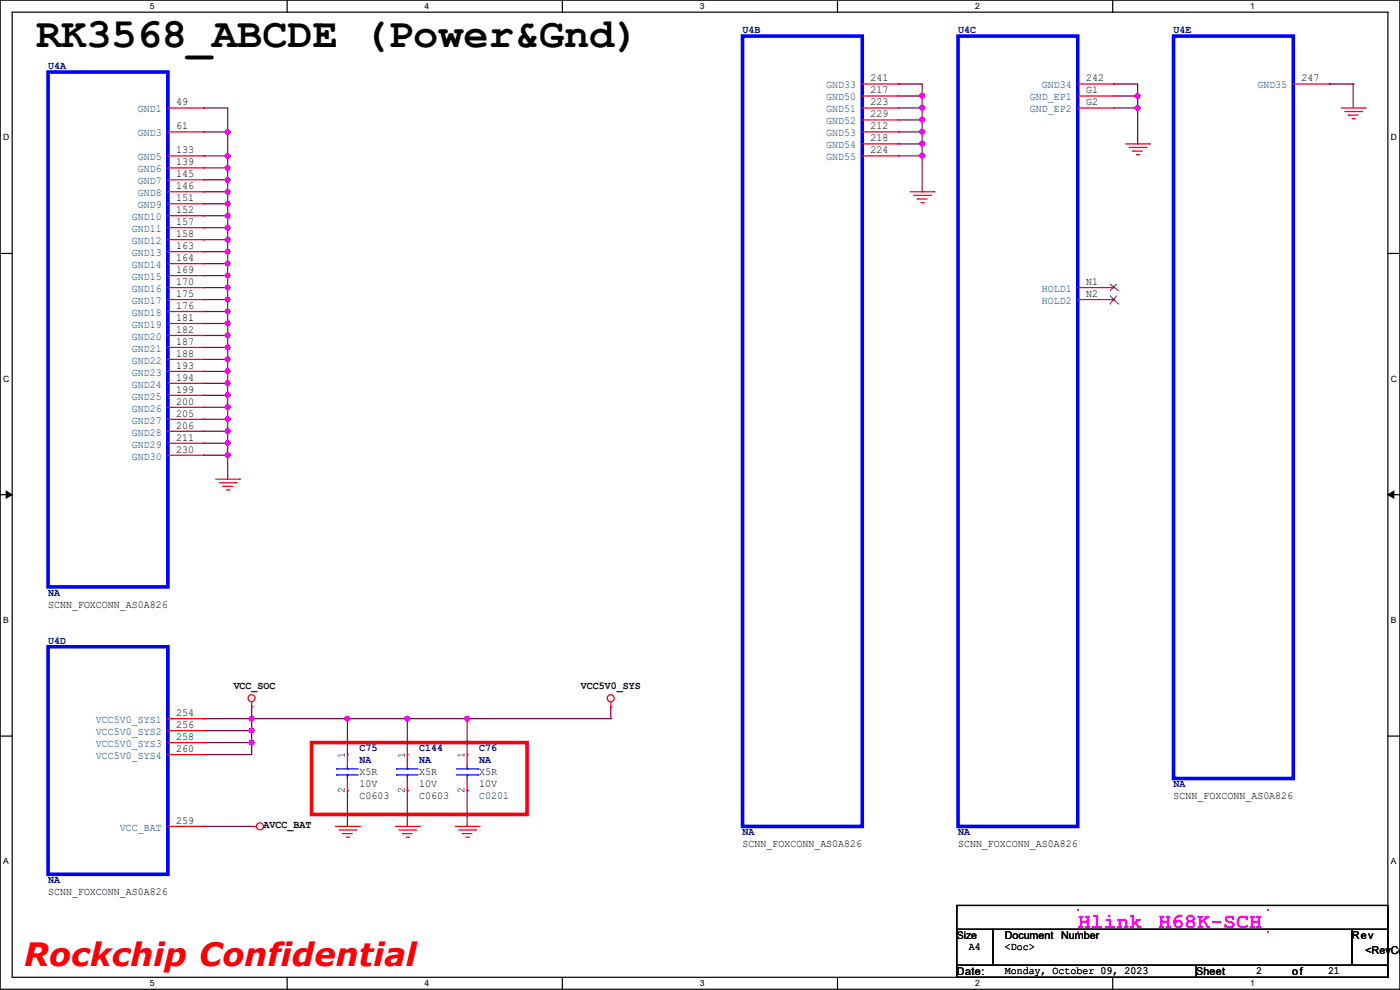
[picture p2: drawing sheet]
<svg xmlns="http://www.w3.org/2000/svg" width="297mm" height="210mm" viewBox="0 0 297 210" stroke-linecap="round" stroke-linejoin="round" font-family="sans-serif">
<path d="M0 0h297v209.8h-297zM2.6 2.6h291.8v204.7h-291.8z" fill="none" stroke="#000" stroke-width=".25"/>
<g fill="#fff">
<path d="M31.7 .3h1v2h-1z"/>
<path d="M31.7 207.6h1v2h-1z"/>
</g>
<path d="M60.9 0v2.6M60.9 207.3v2.5" fill="none" stroke="#000" stroke-width=".25"/>
<g fill="#fff">
<path d="M90.1 .3h1v2h-1z"/>
<path d="M90.1 207.6h1v2h-1z"/>
</g>
<path d="M119.3 0v2.6M119.3 207.3v2.5" fill="none" stroke="#000" stroke-width=".25"/>
<g fill="#fff">
<path d="M148.5 .3h.9v2h-.9z"/>
<path d="M148.5 207.6h.9v2h-.9z"/>
</g>
<path d="M177.7 0v2.6M177.7 207.3v2.5" fill="none" stroke="#000" stroke-width=".25"/>
<g fill="#fff">
<path d="M206.8 .3h1v2h-1z"/>
<path d="M206.8 207.6h1v2h-1z"/>
</g>
<path d="M236.1 0v2.6M236.1 207.3v2.5" fill="none" stroke="#000" stroke-width=".25"/>
<g fill="#fff">
<path d="M265.2 .3h1v2h-1z"/>
<path d="M265.2 207.6h1v2h-1z"/>
<path d="M.7 28.2h1.2v1.9h-1.2z"/>
<path d="M295.1 28.2h1.2v1.9h-1.2z"/>
<path d="M.7 79.3h1.2v2h-1.2z"/>
<path d="M295.1 79.3h1.2v2h-1.2z"/>
</g>
<path d="M0 53.8h2.6M294.4 53.8h2.6" fill="none" stroke="#000" stroke-width=".25"/>
<g fill="#fff">
<path d="M.7 130.5h1.2v2h-1.2z"/>
<path d="M295.1 130.5h1.1v2h-1.1z"/>
</g>
<path d="M0 104.9h2.6M294.4 104.9h2.6" fill="none" stroke="#000" stroke-width=".25"/>
<path d="M1.3 104.2l1.3 .7-1.3 .8zM294.4 104.9l1.3-.7v1.5z" fill="#000" stroke="#000" stroke-width=".21"/>
<g fill="#fff">
<path d="M.7 181.7h1.2v2h-1.2z"/>
<path d="M295.1 181.7h1.1v2h-1.1z"/>
</g>
<path d="M0 156.1h2.6M294.4 156.1h2.6" fill="none" stroke="#000" stroke-width=".25"/>
<path d="M66.1 157.5h45.7v15.3h-45.7z" fill="none" stroke="#f00" stroke-width=".76"/>
<g fill="#f0f">
<path d="M228.5 192.9h.3v.4h-.3z"/>
<path d="M268.9 192.9h.3v.4h-.3z"/>
<path d="M268.9 197.5h.3v.3h-.3z"/>
<path d="M228.5 197.5h.3v.3h-.3z"/>
</g>
<g fill="none" stroke="#800040" stroke-width=".25">
<path d="M190.5 17.8h.1M190.5 17.8h5.1v22.9M236.3 17.8h.1M236.3 17.8h5v12.7M282 17.8h.1M282 17.8h5.1M287.1 17.8h.1M287.1 17.8v5.1M43.2 22.9h.1M43.2 28h.1M43.2 33.1h.1M43.2 35.6h.1"/>
<path d="M43.2 38.1h.1M43.2 22.9h5.1v78.7M43.2 28h5.1M43.2 33.1h5.1M43.2 35.6h5.1M43.2 38.1h5.1M48.3 28h.1M48.3 33.1h.1M48.3 35.6h.1M48.3 38.1h.1M190.5 22.9h5.1M190.5 28h5.1"/>
<path d="M190.5 33.1h5.1M190.5 20.4h5.1M190.5 25.4h5.1M190.5 30.5h5.1M195.6 20.4h.1M195.6 22.9h.1M195.6 25.4h.1M195.6 28h.1M195.6 30.5h.1M195.6 33.1h.1M236.3 22.9h5M236.3 20.4h5"/>
<path d="M241.3 20.4h.1M241.3 22.9h.1M241.3 30.5h.1M43.2 40.7h.1M43.2 43.2h.1M43.2 45.8h.1M43.2 48.3h.1M43.2 50.8h.1M43.2 53.4h.1M43.2 55.9h.1M43.2 58.5h.1M43.2 40.7h5.1"/>
<path d="M43.2 43.2h5.1M43.2 45.8h5.1M43.2 48.3h5.1M43.2 50.8h5.1M43.2 53.4h5.1M43.2 55.9h5.1M43.2 58.5h5.1M48.3 40.7h.1M48.3 43.2h.1M48.3 45.8h.1M48.3 48.3h.1M48.3 50.8h.1"/>
<path d="M48.3 53.4h.1M48.3 55.9h.1M48.3 58.5h.1M195.6 40.7h.1M43.2 61h.1M43.2 63.5h.1M43.2 66.1h.1M43.2 68.6h.1M43.2 71.2h.1M43.2 73.7h.1M43.2 76.2h.1M43.2 78.8h.1"/>
<path d="M43.2 61h5.1M43.2 63.5h5.1M43.2 66.1h5.1M43.2 68.6h5.1M43.2 71.2h5.1M43.2 73.7h5.1M43.2 76.2h5.1M43.2 78.8h5.1M48.3 61h.1M48.3 63.5h.1M48.3 66.1h.1M48.3 68.6h.1"/>
<path d="M48.3 71.2h.1M48.3 73.7h.1M48.3 76.2h.1M48.3 78.8h.1M43.2 81.3h.1M43.2 83.9h.1M43.2 86.4h.1M43.2 88.9h.1M43.2 91.5h.1M43.2 94h.1M43.2 96.6h.1M43.2 81.3h5.1"/>
<path d="M43.2 83.9h5.1M43.2 86.4h5.1M43.2 88.9h5.1M43.2 91.5h5.1M43.2 94h5.1M43.2 96.6h5.1M48.3 81.3h.1M48.3 83.9h.1M48.3 86.4h.1M48.3 88.9h.1M48.3 91.5h.1M48.3 94h.1"/>
<path d="M48.3 96.6h.1M43.2 152.4h.1M43.2 155h.1M43.2 157.5h.1M43.2 152.4h86.4M43.2 155h10.2M43.2 157.5h10.2M53.4 149.9h.1M53.4 152.4h.1M53.4 155h.1M53.4 157.5h.1M53.4 149.9v10.2h-10.2"/>
<path d="M73.7 152.4h.1M73.7 152.4v7.7M86.4 152.4h.1M86.4 152.4v7.7M99.1 152.4h.1M99.1 152.4v7.7M129.6 152.4h.1M129.6 149.9h.1M129.6 149.9v2.5M43.2 160.1h.1M43.2 175.3h.1M43.2 175.3h10.2"/>
<path d="M73.7 167.7h.1M73.7 167.7v7.6M86.4 167.7h.1M86.4 167.7v7.6M99.1 167.7h.1M99.1 167.7v7.6"/>
</g>
<g fill="#f0f" stroke="#f0f" stroke-width=".25">
<circle cx="48.3" cy="28" r=".49"/>
<circle cx="48.3" cy="33" r=".49"/>
<circle cx="48.3" cy="35.6" r=".49"/>
<circle cx="48.3" cy="40.7" r=".49"/>
<circle cx="48.3" cy="38.1" r=".49"/>
<circle cx="48.3" cy="43.2" r=".49"/>
<circle cx="48.3" cy="48.3" r=".49"/>
<circle cx="48.3" cy="45.7" r=".49"/>
<circle cx="48.3" cy="50.8" r=".49"/>
<circle cx="48.3" cy="55.9" r=".49"/>
<circle cx="48.3" cy="53.4" r=".49"/>
<circle cx="48.3" cy="61" r=".49"/>
<circle cx="48.3" cy="58.4" r=".49"/>
<circle cx="48.3" cy="63.5" r=".49"/>
<circle cx="48.3" cy="66.1" r=".49"/>
<circle cx="48.3" cy="71.1" r=".49"/>
<circle cx="48.3" cy="68.6" r=".49"/>
<circle cx="48.3" cy="76.2" r=".49"/>
<circle cx="48.3" cy="73.7" r=".49"/>
<circle cx="48.3" cy="81.3" r=".49"/>
<circle cx="48.3" cy="78.8" r=".49"/>
<circle cx="48.3" cy="83.8" r=".49"/>
<circle cx="48.3" cy="86.4" r=".49"/>
<circle cx="48.3" cy="88.9" r=".49"/>
<circle cx="48.3" cy="91.5" r=".49"/>
<circle cx="48.3" cy="94" r=".49"/>
<circle cx="48.3" cy="96.5" r=".49"/>
<circle cx="99.1" cy="152.4" r=".49"/>
<circle cx="86.4" cy="152.4" r=".49"/>
<circle cx="73.7" cy="152.4" r=".49"/>
<circle cx="53.4" cy="152.4" r=".49"/>
<circle cx="53.4" cy="155" r=".49"/>
<circle cx="53.4" cy="157.5" r=".49"/>
<circle cx="195.6" cy="20.3" r=".49"/>
<circle cx="241.3" cy="20.3" r=".49"/>
<circle cx="241.3" cy="22.9" r=".49"/>
<circle cx="195.6" cy="22.9" r=".49"/>
<circle cx="195.6" cy="25.4" r=".49"/>
<circle cx="195.6" cy="28" r=".49"/>
<circle cx="195.6" cy="30.5" r=".49"/>
<circle cx="195.6" cy="33" r=".49"/>
</g>
<g fill="none" stroke="#f00" stroke-width=".25">
<path d="M182.9 17.8h7.6M190.5 17.8h.1M228.6 17.8h7.7M236.3 17.8h.1M274.4 17.8h7.6M282 17.8h.1M35.6 22.9h7.6M35.6 28h7.6M35.6 33.1h7.6M35.6 35.6h7.6M35.6 38.1h7.6M43.2 22.9h.1"/>
<path d="M43.2 28h.1M43.2 33.1h.1M43.2 35.6h.1M43.2 38.1h.1M182.9 30.5h7.6M182.9 22.9h7.6M182.9 20.4h7.6M182.9 25.4h7.6M182.9 28h7.6M182.9 33.1h7.6M190.5 20.4h.1M190.5 22.9h.1"/>
<path d="M190.5 25.4h.1M190.5 28h.1M190.5 30.5h.1M190.5 33.1h.1M228.6 22.9h7.7M228.6 20.4h7.7M236.3 20.4h.1M236.3 22.9h.1M238.8 30.5h5.1M239.6 31.3h3.5M240.3 32h.1M240.3 32h2.1"/>
<path d="M241.1 32.8h.5M241.6 32.8h.1M243.1 31.3h.1M243.9 30.5h.1M284.5 22.9h5.1M285.3 23.7h3.5M286 24.4h.1M286 24.4h2.1M286.8 25.2h.5M287.3 25.2h.1M288.8 23.7h.1M289.6 22.9h.1"/>
<path d="M35.6 40.7h7.6M35.6 43.2h7.6M35.6 45.8h7.6M35.6 48.3h7.6M35.6 50.8h7.6M35.6 53.4h7.6M35.6 55.9h7.6M35.6 58.5h7.6M43.2 40.7h.1M43.2 43.2h.1M43.2 45.8h.1M43.2 48.3h.1"/>
<path d="M43.2 50.8h.1M43.2 53.4h.1M43.2 55.9h.1M43.2 58.5h.1M193.1 40.7h5.1M193.8 41.4h3.6M194.6 42.2h.1M194.6 42.2h2M195.4 43h.5M195.9 43h.1M197.4 41.4h.1M198.2 40.7h.1"/>
<path d="M35.6 61h7.6M35.6 63.5h7.6M35.6 66.1h7.6M35.6 68.6h7.6M35.6 71.2h7.6M35.6 73.7h7.6M35.6 76.2h7.6M35.6 78.8h7.6M43.2 61h.1M43.2 63.5h.1M43.2 66.1h.1M43.2 68.6h.1"/>
<path d="M43.2 71.2h.1M43.2 73.7h.1M43.2 76.2h.1M43.2 78.8h.1M228.6 61h7.7M228.6 63.5h7.7M236.3 61h.1M236.3 63.5h.1M35.6 81.3h7.6M35.6 83.9h7.6M35.6 86.4h7.6M35.6 88.9h7.6"/>
<path d="M35.6 91.5h7.6M35.6 94h7.6M35.6 96.6h7.6M43.2 81.3h.1M43.2 83.9h.1M43.2 86.4h.1M43.2 88.9h.1M43.2 91.5h.1M43.2 94h.1M43.2 96.6h.1M45.8 101.6h5M46.5 102.4h3.6"/>
<path d="M47.3 103.2h.1M47.3 103.2h2M48 103.9h.6M48.6 103.9h.1M50.1 102.4h.1M50.8 101.6h.1M35.6 152.4h7.6M35.6 155h7.6M35.6 157.5h7.6M43.2 152.4h.1M43.2 155h.1M43.2 157.5h.1"/>
<path d="M53.4 149.9h.1M53.4 148.9v1M129.6 149.9h.1M129.6 148.9v1M35.6 175.3h7.6M35.6 160.1h7.6M43.2 160.1h.1M43.2 175.3h.1M53.4 175.3h.1M53.4 175.3h1M71.2 175.3h5M71.9 176.1h3.6"/>
<path d="M72.7 176.8h.1M72.7 176.8h2M73.4 177.6h.6M73.7 160.1h.1M73.7 167.7h.1M73.7 160.1v2.5M73.7 165.1v2.6M74 177.6h.1M75.5 176.1h.1M76.2 175.3h.1M83.9 175.3h5M84.6 176.1h3.6"/>
<path d="M85.4 176.8h.1M85.4 176.8h2M86.1 177.6h.6M86.4 160.1h.1M86.4 167.7h.1M86.4 160.1v2.5M86.4 165.1v2.6M86.7 177.6h.1M88.2 176.1h.1M88.9 175.3h.1M96.6 175.3h5M97.3 176.1h3.6"/>
<path d="M98.1 176.8h.1M98.1 176.8h2M98.8 177.6h.6M99.1 160.1h.1M99.1 167.7h.1M99.1 160.1v2.5M99.1 165.1v2.6M99.4 177.6h.1M100.9 176.1h.1M101.6 175.3h.1"/>
<circle cx="53.4" cy="148.1" r=".74"/>
<circle cx="129.6" cy="148.1" r=".74"/>
<circle cx="55.1" cy="175.3" r=".74"/>
</g>
<path d="M203 192.1h91.4v5h-91.4zM203 197.1h7.6v7.7h-7.6zM210.6 197.1h76.2v7.7h-76.2zM286.8 197.1h7.6v7.7h-7.6zM203 204.8h50.8v2.5h-50.8zM253.8 204.8h40.6v2.5h-40.6z" fill="none" stroke="#000" stroke-width=".25"/>
<g fill="none" stroke="#00f" stroke-width=".25">
<path d="M71.4 164.4h.1M71.4 163.1h.1M71.4 164.4h4.6M71.4 163.1h4.6M73.7 163.1h.1M73.7 164.4h.1M73.7 162.6v.5M73.7 164.4v.7M84.1 164.4h.1M84.1 163.1h.1M84.1 164.4h4.6M84.1 163.1h4.6"/>
<path d="M86.4 163.1h.1M86.4 164.4h.1M86.4 162.6v.5M86.4 164.4v.7M96.8 164.4h4.6M96.8 163.1h4.6M99.1 163.1h.1M99.1 164.4h.1M99.1 162.6v.5M99.1 164.4v.7M101.4 164.4h.1M101.4 163.1h.1"/>
</g>
<path d="M10.2 15.3h25.4v109.2h-25.4zM157.5 7.7h25.4v167.6h-25.4zM203.2 7.7h25.4v167.6h-25.4zM249 7.7h25.4v157.4h-25.4zM10.2 137.2h25.4v48.3h-25.4z" fill="none" stroke="#00f" stroke-width=".76"/>
<path d="M235.5 61.7h.1M235.5 64.5h.1M235.5 60.2l1.7 1.5M235.5 62.7l1.7 1.8M236.9 60.2l-1.4 1.5M236.9 62.7l-1.4 1.8M237.2 61.7h.1M237.2 64.5h.1" fill="none" stroke="#804000" stroke-width=".21"/>
<text font-size="8.9" x="7.7" y="10">RK3568_ABCDE (Power&amp;Gnd)</text>
<text font-size="6.8" fill="#f00" x="5.1" y="205">Rockchip Confidential</text>
<g font-size="4.6" fill="#f0f">
<text x="228.6" y="196.9">Hlink</text>
<text x="245.7" y="196.9">H68K-SCH</text>
</g>
<g font-size="2.3" fill="#000080">
<text x="157.5" y="7">U4B</text>
<text x="203.2" y="7">U4C</text>
<text x="249" y="7">U4E</text>
<text x="10.2" y="14.6">U4A</text>
<text x="10.2" y="126.4">NA</text>
<text x="10.2" y="136.5">U4D</text>
<text x="76.2" y="159.4">C75</text>
<text x="76.2" y="161.9">NA</text>
<text x="88.9" y="159.4">C144</text>
<text x="88.9" y="161.9">NA</text>
<text x="101.6" y="159.4">C76</text>
<text x="101.6" y="161.9">NA</text>
<text x="249" y="167">NA</text>
<text x="101.6" y="169.5">C0201</text>
<text x="157.5" y="177.2">NA</text>
<text x="203.2" y="177.2">NA</text>
<text x="10.2" y="187.3">NA</text>
</g>
<g font-size="2.3">
<text x="184.7" y="17.3">241</text>
<text x="230.4" y="17.3">242</text>
<text x="276.1" y="17.3">247</text>
<text x="37.4" y="22.4">49</text>
<text x="184.7" y="19.8">217</text>
<text x="184.7" y="22.4">223</text>
<text x="230.4" y="19.8">G1</text>
<text x="230.4" y="22.4">G2</text>
<text x="37.4" y="27.4">61</text>
<text x="184.7" y="24.9">229</text>
<text x="184.7" y="27.4">212</text>
<text x="184.7" y="30">218</text>
<text x="37.4" y="32.5">133</text>
<text x="37.4" y="35.1">139</text>
<text x="184.7" y="32.5">224</text>
<text x="37.4" y="37.6">145</text>
<text x="37.4" y="40.1">146</text>
<text x="37.4" y="42.7">151</text>
<text x="37.4" y="45.2">152</text>
<text x="37.4" y="47.8">157</text>
<text x="37.4" y="50.3">158</text>
<text x="37.4" y="52.8">163</text>
<text x="37.4" y="55.4">164</text>
<text x="37.4" y="57.9">169</text>
<text x="37.4" y="60.5">170</text>
<text x="37.4" y="63">175</text>
<text x="37.4" y="65.5">176</text>
<text x="230.4" y="60.5">N1</text>
<text x="230.4" y="63">N2</text>
<text x="37.4" y="68.1">181</text>
<text x="37.4" y="70.6">182</text>
<text x="37.4" y="73.2">187</text>
<text x="37.4" y="75.7">188</text>
<text x="37.4" y="78.2">193</text>
<text x="37.4" y="80.8">194</text>
<text x="37.4" y="83.3">199</text>
<text x="37.4" y="85.9">200</text>
<text x="37.4" y="88.4">205</text>
<text x="37.4" y="90.9">206</text>
<text x="37.4" y="93.5">211</text>
<text x="37.4" y="96">230</text>
<text x="10.2" y="128.9">SCNN_FOXCONN_AS0A826</text>
<text x="49.6" y="146.2">VCC_SOC</text>
<text x="123.2" y="146.2">VCC5V0_SYS</text>
<text x="37.4" y="151.9">254</text>
<text x="37.4" y="154.4">256</text>
<text x="37.4" y="157">258</text>
<text x="37.4" y="159.5">260</text>
<text x="73.2" y="160.8" transform="rotate(-90 73.2 160.8)">1</text>
<text x="85.9" y="160.8" transform="rotate(-90 85.9 160.8)">1</text>
<text x="98.6" y="160.8" transform="rotate(-90 98.6 160.8)">1</text>
<text x="76.2" y="164.5">X5R</text>
<text x="76.2" y="167">10V</text>
<text x="88.9" y="164.5">X5R</text>
<text x="88.9" y="167">10V</text>
<text x="101.6" y="164.5">X5R</text>
<text x="101.6" y="167">10V</text>
<text x="73.2" y="168.2" transform="rotate(-90 73.2 168.2)">2</text>
<text x="76.2" y="169.5">C0603</text>
<text x="85.9" y="168.2" transform="rotate(-90 85.9 168.2)">2</text>
<text x="88.9" y="169.5">C0603</text>
<text x="98.6" y="168.2" transform="rotate(-90 98.6 168.2)">2</text>
<text x="249" y="169.5">SCNN_FOXCONN_AS0A826</text>
<text x="37.4" y="174.8">259</text>
<text x="55.9" y="175.6">AVCC_BAT</text>
<text x="157.5" y="179.7">SCNN_FOXCONN_AS0A826</text>
<text x="203.2" y="179.7">SCNN_FOXCONN_AS0A826</text>
<text x="10.2" y="189.9">SCNN_FOXCONN_AS0A826</text>
<text x="205.5" y="201.5">A4</text>
<text x="213.1" y="199.2">Document</text>
<text x="213.1" y="201.5">&lt;Doc&gt;</text>
<text x="225.1" y="199.2">Number</text>
<text x="286.8" y="199.2">Rev</text>
<text x="289.6" y="202.3">&lt;RevCod</text>
<text x="203" y="206.8">Date:</text>
<text x="213.1" y="206.6">Monday, October 09, 2023</text>
<text x="253.8" y="206.8">Sheet</text>
<text x="266.5" y="206.6">2</text>
<text x="274.1" y="206.8">of</text>
<text x="281.7" y="206.6">21</text>
</g>
<g font-size="2.3" fill="#004080">
<text x="29.3" y="23.8">GND1</text>
<text x="175.3" y="18.8">GND33</text>
<text x="175.3" y="21.3">GND50</text>
<text x="175.3" y="23.8">GND51</text>
<text x="218.5" y="21.3">GND_EP1</text>
<text x="218.5" y="23.8">GND_EP2</text>
<text x="221" y="18.8">GND34</text>
<text x="266.7" y="18.8">GND35</text>
<text x="29.3" y="28.9">GND3</text>
<text x="175.3" y="26.4">GND52</text>
<text x="175.3" y="28.9">GND53</text>
<text x="29.3" y="34">GND5</text>
<text x="175.3" y="31.5">GND54</text>
<text x="175.3" y="34">GND55</text>
<text x="29.3" y="36.5">GND6</text>
<text x="29.3" y="39.1">GND7</text>
<text x="29.3" y="41.6">GND8</text>
<text x="28" y="46.7">GND10</text>
<text x="29.3" y="44.2">GND9</text>
<text x="28" y="49.2">GND11</text>
<text x="28" y="51.8">GND12</text>
<text x="28" y="54.3">GND13</text>
<text x="28" y="56.9">GND14</text>
<text x="28" y="59.4">GND15</text>
<text x="28" y="61.9">GND16</text>
<text x="28" y="64.5">GND17</text>
<text x="221" y="61.9">HOLD1</text>
<text x="221" y="64.5">HOLD2</text>
<text x="28" y="67">GND18</text>
<text x="28" y="69.6">GND19</text>
<text x="28" y="72.1">GND20</text>
<text x="28" y="74.6">GND21</text>
<text x="28" y="77.2">GND22</text>
<text x="28" y="79.7">GND23</text>
<text x="28" y="82.3">GND24</text>
<text x="28" y="84.8">GND25</text>
<text x="28" y="87.3">GND26</text>
<text x="28" y="89.9">GND27</text>
<text x="28" y="92.4">GND28</text>
<text x="28" y="95">GND29</text>
<text x="28" y="97.5">GND30</text>
<text x="20.4" y="153.4">VCC5V0_SYS1</text>
<text x="20.4" y="155.9">VCC5V0_SYS2</text>
<text x="20.4" y="158.5">VCC5V0_SYS3</text>
<text x="20.4" y="161">VCC5V0_SYS4</text>
<text x="25.4" y="176.2">VCC_BAT</text>
</g>
<text font-size="2.2" x="203" y="199.2">Size</text>
<g font-size="1.8">
<text x="31.8" y="1.9">5</text>
<text x="90.1" y="1.9">4</text>
<text x="148.5" y="1.9">3</text>
<text x="206.8" y="1.9">2</text>
<text x="265.2" y="1.9">1</text>
<text x=".7" y="29.8">D</text>
<text x="295.1" y="29.8">D</text>
<text x=".7" y="80.9">C</text>
<text x="295.1" y="80.9">C</text>
<text x=".7" y="132.1">B</text>
<text x="295.1" y="132.1">B</text>
<text x=".7" y="183.3">A</text>
<text x="295.1" y="183.3">A</text>
<text x="31.8" y="209.2">5</text>
<text x="90.1" y="209.2">4</text>
<text x="148.5" y="209.2">3</text>
<text x="206.8" y="209.2">2</text>
<text x="265.2" y="209.2">1</text>
</g>
</svg>
